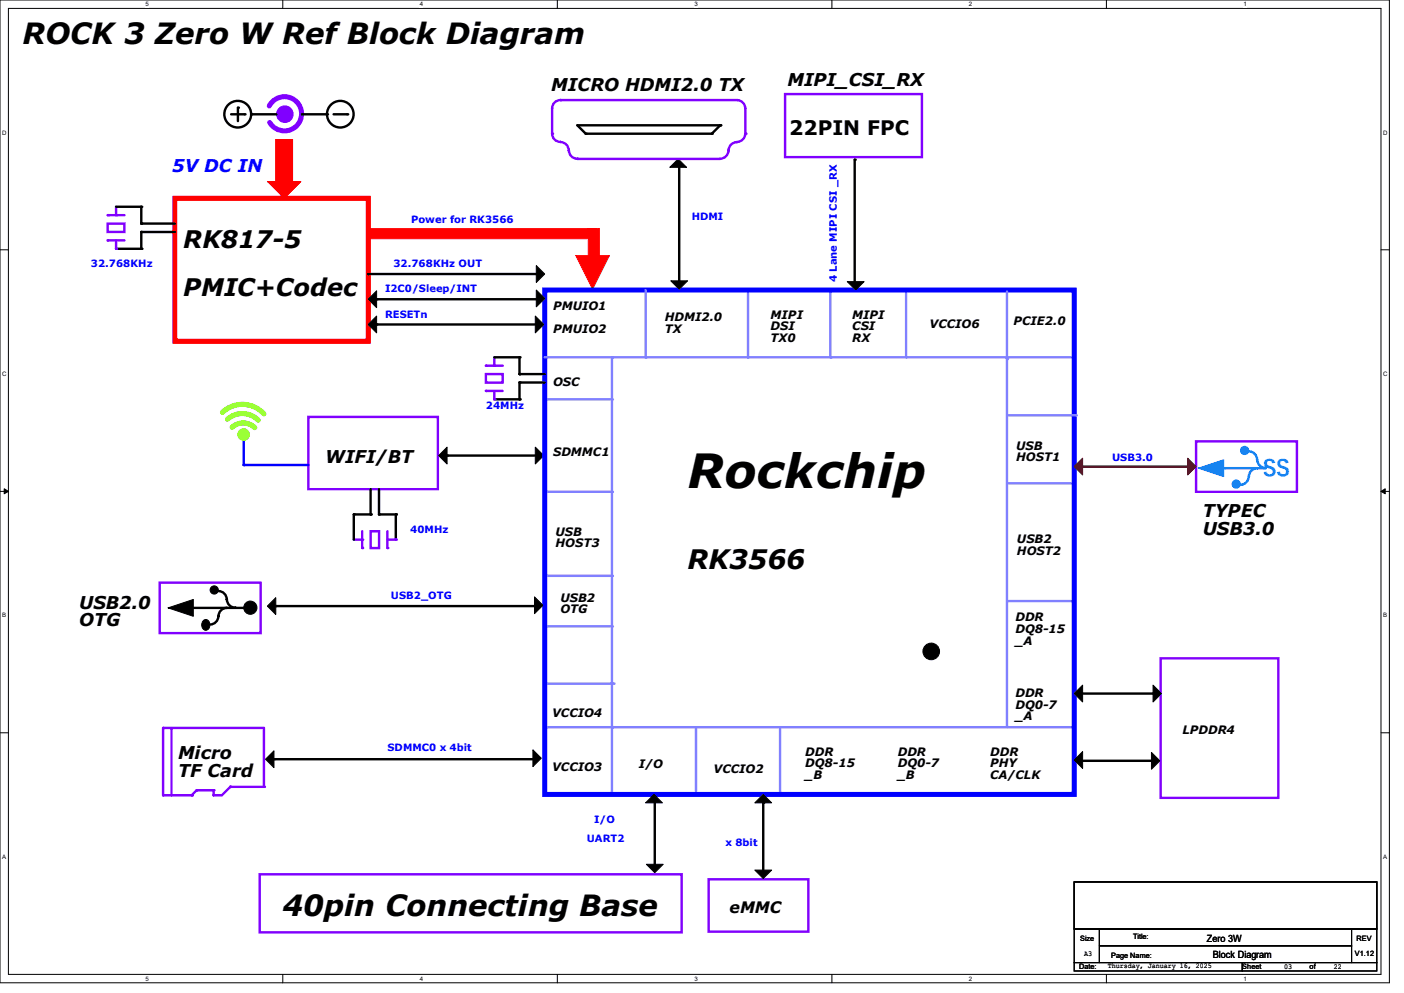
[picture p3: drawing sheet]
<svg xmlns="http://www.w3.org/2000/svg" width="297mm" height="210mm" viewBox="0 0 297 210" stroke-linecap="round" stroke-linejoin="round" font-family="sans-serif">
<path d="M0 0h293.9v207.9h-293.9zM1.8 1.8h290.3v204.3h-290.3z" fill="none" stroke="#000" stroke-width=".21"/>
<g fill="#fff">
<path d="M30.8 .2h.7v1.4h-.7z"/>
<path d="M30.8 206.2h.7v1.4h-.7z"/>
</g>
<path d="M59.8 0v1.8M59.8 206.1v1.8" fill="none" stroke="#000" stroke-width=".21"/>
<g fill="#fff">
<path d="M88.8 .2h.7v1.4h-.7z"/>
<path d="M88.8 206.2h.7v1.4h-.7z"/>
</g>
<path d="M117.9 0v1.8M117.9 206.1v1.8" fill="none" stroke="#000" stroke-width=".21"/>
<g fill="#fff">
<path d="M146.9 .2h.7v1.4h-.7z"/>
<path d="M146.9 206.2h.7v1.4h-.7z"/>
</g>
<path d="M176 0v1.8M176 206.1v1.8" fill="none" stroke="#000" stroke-width=".21"/>
<g fill="#fff">
<path d="M205 .2h.7v1.4h-.7z"/>
<path d="M205 206.2h.7v1.4h-.7z"/>
</g>
<path d="M234.1 0v1.8M234.1 206.1v1.8" fill="none" stroke="#000" stroke-width=".21"/>
<g fill="#fff">
<path d="M263.1 .2h.6v1.4h-.6z"/>
<path d="M263.1 206.2h.6v1.4h-.6z"/>
<path d="M.5 27.3h.9v1.4h-.9z"/>
<path d="M292.6 27.3h.9v1.4h-.9z"/>
<path d="M.5 78.4h.9v1.4h-.9z"/>
<path d="M292.6 78.4h.9v1.4h-.9z"/>
</g>
<path d="M0 52.8h1.8M292.1 52.8h1.8" fill="none" stroke="#000" stroke-width=".21"/>
<g fill="#fff">
<path d="M.5 129.5h.8v1.4h-.8z"/>
<path d="M292.6 129.5h.8v1.4h-.8z"/>
</g>
<path d="M0 103.9h1.8M292.1 103.9h1.8" fill="none" stroke="#000" stroke-width=".21"/>
<path d="M.9 103.4l.9 .5-.9 .5zM292.1 103.9l.9-.5v1z" fill="#000" stroke="#000" stroke-width=".21"/>
<g fill="#fff">
<path d="M.5 180.5h.8v1.4h-.8z"/>
<path d="M292.6 180.5h.8v1.4h-.8z"/>
</g>
<path d="M0 155h1.8M292.1 155h1.8" fill="none" stroke="#000" stroke-width=".21"/>
<path d="M48.7 166.4h7.1" fill="none" stroke="#8000ff" stroke-width=".51"/>
<circle cx="48.7" cy="166.4" r=".25" fill="#8000ff"/>
<path d="M48.7 166.4l-1.8 1.8" fill="none" stroke="#8000ff" stroke-width=".51"/>
<circle cx="48.7" cy="166.4" r=".25" fill="#8000ff"/>
<path d="M45.2 168.2h1.7" fill="none" stroke="#8000ff" stroke-width=".51"/>
<circle cx="45.2" cy="168.2" r=".25" fill="#8000ff"/>
<path d="M45.2 167.1v1.1" fill="none" stroke="#8000ff" stroke-width=".51"/>
<circle cx="45.2" cy="167.1" r=".25" fill="#8000ff"/>
<path d="M41.6 167.1h3.6" fill="none" stroke="#8000ff" stroke-width=".51"/>
<circle cx="41.6" cy="167.1" r=".25" fill="#8000ff"/>
<path d="M41.6 167.1l-1 1.1" fill="none" stroke="#8000ff" stroke-width=".51"/>
<circle cx="40.6" cy="168.2" r=".25" fill="#8000ff"/>
<path d="M34.5 168.2h6.1" fill="none" stroke="#8000ff" stroke-width=".51"/>
<circle cx="40.6" cy="168.2" r=".25" fill="#8000ff"/>
<path d="M34.5 154v14.2" fill="none" stroke="#8000ff" stroke-width=".51"/>
<circle cx="34.5" cy="168.2" r=".25" fill="#8000ff"/>
<path d="M55.8 154v12.4" fill="none" stroke="#8000ff" stroke-width=".51"/>
<circle cx="55.8" cy="166.4" r=".25" fill="#8000ff"/>
<path d="M34.5 154h21.3" fill="none" stroke="#8000ff" stroke-width=".51"/>
<circle cx="34.5" cy="154" r=".25" fill="#8000ff"/>
<path d="M36.3 154v14.2" fill="none" stroke="#8000ff" stroke-width=".51"/>
<circle cx="36.3" cy="168.2" r=".25" fill="#8000ff"/>
<g fill="none" stroke="#000" stroke-width=".51">
<path d="M48.9 24.2h2.8M50.3 22.8v2.8M53.2 24.2h5.3M63.8 24.2h5.4M70.6 24.2h2.8M37 49.1h-7.1v3.5h-5.3M58 160.6h55.1"/>
<circle cx="50.3" cy="24.2" r="2.83"/>
<circle cx="72" cy="24.2" r="2.82"/>
</g>
<g fill="#000">
<circle cx="50.3" cy="22.8" r=".25"/>
<circle cx="51.7" cy="24.2" r=".25"/>
<circle cx="53.2" cy="24.2" r=".25"/>
<circle cx="69.2" cy="24.2" r=".25"/>
<circle cx="73.4" cy="24.2" r=".25"/>
<circle cx="29.9" cy="52.6" r=".25"/>
<circle cx="29.9" cy="49.1" r=".25"/>
<circle cx="58" cy="160.6" r=".25"/>
</g>
<g fill="#000" stroke="#000" stroke-width=".21">
<path d="M58 158.8v3.5l-1.8-1.7z" fill-rule="evenodd"/>
<path d="M112.7 158.6l1.8 1.8-1.8 1.7z" fill-rule="evenodd"/>
</g>
<circle cx="60.3" cy="24.2" r="1.76" fill="#8000ff" stroke="#8000ff" stroke-width=".21"/>
<path d="M57 22.4a3.6 3.6 0 0 1 5.4-1.2 3.6 3.6 0 0 1 .2 5.6 3.6 3.6 0 0 1-5.6-.9" fill="none" stroke="#8000ff" stroke-width="1.1"/>
<path d="M37 42h40.9v30.2h-40.9z" fill="none" stroke="#f00" stroke-width="1.1"/>
<g fill="#f00" stroke="#f00" stroke-width=".21">
<path d="M78.1 48.3h48v2.2h-48z" fill-rule="evenodd"/>
<path d="M56.6 38.4h7.1l-3.6 3.6z" fill-rule="evenodd"/>
<path d="M58.3 29.5h3.6v8.9h-3.6z" fill-rule="evenodd"/>
</g>
<path d="M22.8 47.3h3.5v1.8h-3.5zM22.8 45.5h3.5" fill="none" stroke="#8000ff" stroke-width=".51"/>
<circle cx="22.8" cy="45.5" r=".25" fill="#8000ff"/>
<path d="M24.6 43.7v1.8" fill="none" stroke="#8000ff" stroke-width=".51"/>
<circle cx="24.6" cy="45.5" r=".25" fill="#8000ff"/>
<path d="M22.8 50.8h3.5" fill="none" stroke="#8000ff" stroke-width=".51"/>
<circle cx="22.8" cy="50.8" r=".25" fill="#8000ff"/>
<path d="M24.6 50.8v1.8" fill="none" stroke="#8000ff" stroke-width=".51"/>
<circle cx="24.6" cy="52.6" r=".25" fill="#8000ff"/>
<path d="M143.7 34.7v26.6M24.6 43.7h5.3v3.6h7.1" fill="none" stroke="#000" stroke-width=".51"/>
<g fill="#000">
<circle cx="143.7" cy="34.7" r=".25"/>
<circle cx="29.9" cy="47.3" r=".25"/>
<circle cx="29.9" cy="43.7" r=".25"/>
</g>
<path d="M65.2 88.2h27.4v15.3h-27.4zM245.5 139.2h24.9v29.5h-24.9zM149.9 186h21.1v11h-21.1z" fill="none" stroke="#8000ff" stroke-width=".51"/>
<g fill="#000" stroke="#000" stroke-width=".21">
<path d="M143.5 33.6l1.7 1.8h-3.5z" fill-rule="evenodd"/>
<path d="M94.6 94.6v3.5l-1.8-1.7z" fill-rule="evenodd"/>
<path d="M243.9 144.9l1.8 1.8-1.8 1.8z" fill-rule="evenodd"/>
</g>
<path d="M158.2 61.3v14.3" fill="none" stroke="#8080ff" stroke-width=".51"/>
<circle cx="158.2" cy="75.6" r=".25" fill="#8080ff"/>
<path d="M175.7 61.3v14.3" fill="none" stroke="#8080ff" stroke-width=".51"/>
<circle cx="175.7" cy="75.6" r=".25" fill="#8080ff"/>
<path d="M191.7 61.3v14.3" fill="none" stroke="#8080ff" stroke-width=".51"/>
<circle cx="191.7" cy="75.6" r=".25" fill="#8080ff"/>
<path d="M213 75.6h14.2" fill="none" stroke="#8080ff" stroke-width=".51"/>
<circle cx="227.2" cy="75.6" r=".25" fill="#8080ff"/>
<path d="M213 102.2h14.2" fill="none" stroke="#8080ff" stroke-width=".51"/>
<circle cx="227.2" cy="102.2" r=".25" fill="#8080ff"/>
<path d="M213 127.1h14.2" fill="none" stroke="#8080ff" stroke-width=".51"/>
<circle cx="227.2" cy="127.1" r=".25" fill="#8080ff"/>
<path d="M213 153.8h14.2" fill="none" stroke="#8080ff" stroke-width=".51"/>
<circle cx="227.2" cy="153.8" r=".25" fill="#8080ff"/>
<path d="M115.2 84.5h14.3" fill="none" stroke="#8080ff" stroke-width=".51"/>
<circle cx="129.5" cy="84.5" r=".25" fill="#8080ff"/>
<path d="M115.2 104h14.3" fill="none" stroke="#8080ff" stroke-width=".51"/>
<circle cx="129.5" cy="104" r=".25" fill="#8080ff"/>
<path d="M115.2 121.8h14.3" fill="none" stroke="#8080ff" stroke-width=".51"/>
<circle cx="129.5" cy="121.8" r=".25" fill="#8080ff"/>
<path d="M115.2 132.5h14.3" fill="none" stroke="#8080ff" stroke-width=".51"/>
<circle cx="129.5" cy="132.5" r=".25" fill="#8080ff"/>
<path d="M115.6 144.6h14.2" fill="none" stroke="#8080ff" stroke-width=".51"/>
<circle cx="129.8" cy="144.6" r=".25" fill="#8080ff"/>
<path d="M115.4 153.8h14.2" fill="none" stroke="#8080ff" stroke-width=".51"/>
<circle cx="129.6" cy="153.8" r=".25" fill="#8080ff"/>
<path d="M129.5 153.8v14.2" fill="none" stroke="#8080ff" stroke-width=".51"/>
<circle cx="129.5" cy="153.8" r=".25" fill="#8080ff"/>
<path d="M147.2 153.8v14.2" fill="none" stroke="#8080ff" stroke-width=".51"/>
<circle cx="147.2" cy="153.8" r=".25" fill="#8080ff"/>
<path d="M165 153.8v14.2" fill="none" stroke="#8080ff" stroke-width=".51"/>
<circle cx="165" cy="153.8" r=".25" fill="#8080ff"/>
<path d="M118.6 21.2a1.76 1.76 0 0 0-1.8 1.8v5.3" fill="none" stroke="#8000ff" stroke-width=".51"/>
<circle cx="116.8" cy="28.3" r=".25" fill="#8000ff"/>
<path d="M118.6 21.2h37.3" fill="none" stroke="#8000ff" stroke-width=".51"/>
<circle cx="118.6" cy="21.2" r=".25" fill="#8000ff"/>
<path d="M116.8 28.3a1.76 1.76 0 0 0 1.8 1.7 1.83 1.83 0 0 1 1.7 1.8M120.4 31.8a1.76 1.76 0 0 0 1.7 1.8M122.1 33.6h30.3" fill="none" stroke="#8000ff" stroke-width=".51"/>
<circle cx="122.1" cy="33.6" r=".25" fill="#8000ff"/>
<path d="M155.9 21.2a1.76 1.76 0 0 1 1.7 1.7M157.7 22.9v5.4" fill="none" stroke="#8000ff" stroke-width=".51"/>
<circle cx="157.7" cy="28.3" r=".25" fill="#8000ff"/>
<path d="M157.6 28.3a1.83 1.83 0 0 1-1.7 1.8 1.76 1.76 0 0 0-1.8 1.7 1.76 1.76 0 0 1-1.7 1.8" fill="none" stroke="#8000ff" stroke-width=".51"/>
<path d="M122.1 26.5h30.3l-1.8 1.8h-26.7zM94.6 96.4h18.6" fill="none" stroke="#000" stroke-width=".51"/>
<g fill="#000">
<circle cx="123.9" cy="28.3" r=".25"/>
<circle cx="150.6" cy="28.3" r=".25"/>
<circle cx="152.4" cy="26.5" r=".25"/>
<circle cx="94.6" cy="96.4" r=".25"/>
</g>
<path d="M121.8 54.1h7.1l-3.6 7.1z" fill-rule="evenodd" fill="#f00" stroke="#f00" stroke-width=".21"/>
<g fill="#000" stroke="#000" stroke-width=".21">
<path d="M113.2 94.6l1.8 1.8-1.8 1.7z" fill-rule="evenodd"/>
<circle cx="197" cy="137.8" r="1.76"/>
</g>
<path d="M115.2 61.3h112v106.7h-112z" fill="none" stroke="#00f" stroke-width="1.1"/>
<path d="M136.6 61.3v14.3" fill="none" stroke="#8080ff" stroke-width=".51"/>
<circle cx="136.6" cy="75.6" r=".25" fill="#8080ff"/>
<path d="M115.2 75.6h14.3M129.5 75.6h83.5v78.2h-83.5z" fill="none" stroke="#8080ff" stroke-width=".51"/>
<circle cx="129.5" cy="75.6" r=".25" fill="#8080ff"/>
<path d="M115.2 80.9h-5.3v3.6h-5.3" fill="none" stroke="#000" stroke-width=".51"/>
<g fill="#000">
<circle cx="109.9" cy="84.5" r=".25"/>
<circle cx="109.9" cy="80.9" r=".25"/>
</g>
<path d="M102.8 79.1h3.5v1.8h-3.5zM102.8 77.3h3.5" fill="none" stroke="#8000ff" stroke-width=".51"/>
<circle cx="102.8" cy="77.3" r=".25" fill="#8000ff"/>
<path d="M104.6 75.6v1.7" fill="none" stroke="#8000ff" stroke-width=".51"/>
<circle cx="104.6" cy="77.3" r=".25" fill="#8000ff"/>
<path d="M102.8 82.7h3.5" fill="none" stroke="#8000ff" stroke-width=".51"/>
<circle cx="102.8" cy="82.7" r=".25" fill="#8000ff"/>
<path d="M104.6 82.7v1.8" fill="none" stroke="#8000ff" stroke-width=".51"/>
<circle cx="104.6" cy="84.5" r=".25" fill="#8000ff"/>
<path d="M104.6 75.6h5.3v3.5h5.3" fill="none" stroke="#000" stroke-width=".51"/>
<g fill="#000">
<circle cx="109.9" cy="75.6" r=".25"/>
<circle cx="109.9" cy="79.1" r=".25"/>
</g>
<path d="M179.2 59.6h3.6l-1.8 1.7z" fill-rule="evenodd" fill="#000" stroke="#000" stroke-width=".21"/>
<path d="M253 93.3h21.4v10.7h-21.4z" fill="none" stroke="#8000ff" stroke-width=".51"/>
<g fill="#800000" stroke="#800000" stroke-width=".21">
<path d="M229 96.9v3.6l-1.8-1.8z" fill-rule="evenodd"/>
<path d="M251.2 96.9l1.8 1.8-1.8 1.8z" fill-rule="evenodd"/>
</g>
<path d="M227.8 98.7h23.6" fill="none" stroke="#800000" stroke-width=".51"/>
<circle cx="227.8" cy="98.7" r=".25" fill="#800000"/>
<path d="M77.9 58h35.6M79.7 63.3h33.8M79.7 68.6h34.6M227.9 146.7h16M161.5 169.8v14.2" fill="none" stroke="#000" stroke-width=".51"/>
<g fill="#000">
<circle cx="77.9" cy="58" r=".25"/>
<circle cx="79.7" cy="68.6" r=".25"/>
<circle cx="79.7" cy="63.3" r=".25"/>
<circle cx="243.9" cy="146.7" r=".25"/>
<circle cx="161.5" cy="169.8" r=".25"/>
</g>
<g fill="#000" stroke="#000" stroke-width=".21">
<path d="M113.5 56.2l1.7 1.8-1.7 1.7z" fill-rule="evenodd"/>
<path d="M77.9 63.3l1.8-1.8v3.6z" fill-rule="evenodd"/>
<path d="M77.9 68.6l1.8-1.8v3.6z" fill-rule="evenodd"/>
<path d="M113.2 66.8l1.8 1.8-1.8 1.8z" fill-rule="evenodd"/>
<path d="M113.5 61.3l1.7 1.8-1.7 1.8z" fill-rule="evenodd"/>
<path d="M141.9 59.4h3.6l-1.8 1.8z" fill-rule="evenodd"/>
<path d="M229 144.9v3.6l-1.8-1.8z" fill-rule="evenodd"/>
<path d="M138.3 168l1.8 1.8h-3.5z" fill-rule="evenodd"/>
<path d="M161.5 168l1.7 1.8h-3.5z" fill-rule="evenodd"/>
<path d="M159.7 184h3.5l-1.7 1.8z" fill-rule="evenodd"/>
</g>
<path d="M51.6 98.3h13.6" fill="none" stroke="#00f" stroke-width=".51"/>
<circle cx="51.6" cy="98.3" r=".25" fill="#00f"/>
<path d="M51.6 93v5.3" fill="none" stroke="#00f" stroke-width=".51"/>
<circle cx="51.6" cy="98.3" r=".25" fill="#00f"/>
<path d="M47.1 87.2a6.1 6.1 0 0 1 8.7 .3M48.1 88.7a4.7 4.7 0 0 1 6.5 .2M49.1 90.4a3.5 3.5 0 0 1 4.8 .1" fill="none" stroke="#80ff00" stroke-width="1.1"/>
<circle cx="51.5" cy="91.9" r="1.22" fill="#80ff00" stroke="#80ff00" stroke-width=".21"/>
<path d="M166.1 19.9h28.9v13.3h-28.9z" fill="none" stroke="#8000ff" stroke-width=".51"/>
<path d="M213 61.7v14.2" fill="none" stroke="#8080ff" stroke-width=".51"/>
<circle cx="213" cy="75.9" r=".25" fill="#8080ff"/>
<path d="M213.4 87.8h14.2" fill="none" stroke="#8080ff" stroke-width=".51"/>
<circle cx="227.6" cy="87.8" r=".25" fill="#8080ff"/>
<path d="M33.8 123.2h21.3v10.7h-21.3zM54.9 184.9h89.3v12.3h-89.3z" fill="none" stroke="#8000ff" stroke-width=".51"/>
<path d="M37.3 128.6h14.3M46.2 130.3a1.76 1.76 0 0 1-1.8 1.8M46.2 125a1.76 1.76 0 0 1 1.8 1.8M48 126.8a1.76 1.76 0 0 0 1.8 1.7M48 128.6a1.76 1.76 0 0 0-1.8 1.8v-.1M138.5 169.5v14.7" fill="none" stroke="#000" stroke-width=".51"/>
<g fill="#000">
<circle cx="37.3" cy="128.6" r=".25"/>
<circle cx="138.5" cy="169.5" r=".25"/>
</g>
<g fill="#000" stroke="#000" stroke-width=".21">
<path d="M35.6 128.6l5.3-1.8v3.5l-5.3-1.7h1.7z" fill-rule="evenodd"/>
<path d="M42.9 131.4a.86 .86 0 0 1 1.1-.2 .86 .86 0 0 1 .4 1 .9 .9 0 0 1-.9 1.1 .9 .9 0 0 1-.8-1.1z" fill-rule="evenodd"/>
<circle cx="45.3" cy="124.8" r=".87"/>
<circle cx="53" cy="128.5" r="1.4"/>
</g>
<g fill="#0080ff" stroke="#0080ff" stroke-width=".21">
<circle cx="263.3" cy="95.3" r=".87"/>
<circle cx="261.5" cy="102.4" r=".87"/>
</g>
<path d="M258.9 99h8.9M264.2 95.5a1.76 1.76 0 0 1 1.7 1.7M266 97.2a1.76 1.76 0 0 0 1.8 1.8M266 99a1.76 1.76 0 0 0-1.8 1.8M264.2 100.8a1.76 1.76 0 0 1-1.8 1.7" fill="none" stroke="#0080ff" stroke-width=".51"/>
<circle cx="258.9" cy="99" r=".25" fill="#0080ff"/>
<path d="M253.5 99l5.4-1.8v3.6l-5.4-1.8h1.8z" fill-rule="evenodd" fill="#0080ff" stroke="#0080ff" stroke-width=".21"/>
<path d="M180.8 33.8v26.7M80.2 103.5v5.3h3.5v5.3M58.3 128.2h55.2M227.6 160.9h16" fill="none" stroke="#000" stroke-width=".51"/>
<g fill="#000">
<circle cx="180.8" cy="33.8" r=".25"/>
<circle cx="80.2" cy="108.8" r=".25"/>
<circle cx="83.7" cy="108.8" r=".25"/>
<circle cx="58.3" cy="128.2" r=".25"/>
<circle cx="243.6" cy="160.9" r=".25"/>
</g>
<g fill="#000" stroke="#000" stroke-width=".21">
<path d="M56.6 128.2l1.7-1.8v3.6z" fill-rule="evenodd"/>
<path d="M113.1 126.2l1.8 1.8-1.8 1.8z" fill-rule="evenodd"/>
<path d="M229 159v3.5l-1.8-1.8z" fill-rule="evenodd"/>
<path d="M243.6 159.1l1.8 1.8-1.8 1.8z" fill-rule="evenodd"/>
<path d="M136.7 182.8h3.6l-1.8 1.8z" fill-rule="evenodd"/>
</g>
<path d="M124.5 48.3h2.3v6.3h-2.3z" fill-rule="evenodd" fill="#f00" stroke="#f00" stroke-width=".21"/>
<path d="M76.6 112.4v3.5M78.4 112.4h1.8v3.5h-1.8z" fill="none" stroke="#8000ff" stroke-width=".51"/>
<circle cx="76.6" cy="115.9" r=".25" fill="#8000ff"/>
<path d="M74.8 114.1h1.8" fill="none" stroke="#8000ff" stroke-width=".51"/>
<circle cx="76.6" cy="114.1" r=".25" fill="#8000ff"/>
<path d="M82 112.4v3.5" fill="none" stroke="#8000ff" stroke-width=".51"/>
<circle cx="82" cy="115.9" r=".25" fill="#8000ff"/>
<path d="M82 114.1h1.7" fill="none" stroke="#8000ff" stroke-width=".51"/>
<circle cx="83.7" cy="114.1" r=".25" fill="#8000ff"/>
<path d="M78.4 103.5v5.3h-3.6v5.3" fill="none" stroke="#000" stroke-width=".51"/>
<g fill="#000">
<circle cx="74.8" cy="108.8" r=".25"/>
<circle cx="78.4" cy="108.8" r=".25"/>
</g>
<path d="M227.2 186.5h64.1v10h-64.1zM227.2 196.5h5.4v7.1h-5.4zM232.6 196.5h53.3v3.5h-53.3zM285.9 196.5h5.4v7.1h-5.4zM227.2 203.6h35.6v1.8h-35.6zM232.6 200h53.3v3.6h-53.3zM262.8 203.6h28.5v1.8h-28.5z" fill="none" stroke="#000" stroke-width=".21"/>
<text font-size="9.9" x="145.5" y="103.3">Rockchip</text>
<g font-size="6.2">
<text x="4.8" y="9.2">ROCK 3 Zero W Ref Block Diagram</text>
<text x="59.7" y="193.8">40pin Connecting Base</text>
</g>
<text font-size="5.7" x="145.5" y="120.4">RK3566</text>
<g font-size="5.1">
<text x="38.8" y="52.4">RK817-5</text>
<text x="38.8" y="62.7">PMIC+Codec</text>
</g>
<text font-size="5.1" fill="#0080ff" x="267.3" y="100.5">SS</text>
<text font-size="4.2" x="167" y="28.6">22PIN FPC</text>
<g font-size="3.7">
<text x="116.6" y="19.2">MICRO HDMI2.0 TX</text>
<text x="166.6" y="18.3">MIPI_CSI_RX</text>
<text x="68.8" y="98">WIFI/BT</text>
<text x="254.4" y="109.3">TYPEC</text>
<text x="254.4" y="113.1">USB3.0</text>
<text x="16.7" y="128.7">USB2.0</text>
<text x="16.7" y="132.5">OTG</text>
<text x="37.7" y="160.5">Micro</text>
<text x="37.7" y="164.3">TF Card</text>
</g>
<text font-size="3.7" fill="#00f" x="36.4" y="36.3">5V DC IN</text>
<text font-size="3.3" x="154.3" y="193">eMMC</text>
<g font-size="2.5">
<text x="117" y="65.6">PMUIO1</text>
<text x="117" y="70.5">PMUIO2</text>
<text x="140.6" y="67.9">HDMI2.0</text>
<text x="140.6" y="70.4">TX</text>
<text x="163" y="67.4">MIPI</text>
<text x="163" y="69.8">DSI</text>
<text x="180.3" y="67.4">MIPI</text>
<text x="180.3" y="69.8">CSI</text>
<text x="196.6" y="69.3">VCCIO6</text>
<text x="214.4" y="68.8">PCIE2.0</text>
<text x="163" y="72.3">TX0</text>
<text x="180.3" y="72.3">RX</text>
<text x="117" y="81.6">OSC</text>
<text x="215" y="95.1">USB</text>
<text x="117" y="96.4">SDMMC1</text>
<text x="215" y="97.6">HOST1</text>
<text x="117.5" y="113.3">USB</text>
<text x="117.5" y="115.7">HOST3</text>
<text x="215.1" y="114.9">USB2</text>
<text x="215.1" y="117.3">HOST2</text>
<text x="118.6" y="127.3">USB2</text>
<text x="118.6" y="129.8">OTG</text>
<text x="214.8" y="131.4">DDR</text>
<text x="214.8" y="133.9">DQ8-15</text>
<text x="214.8" y="136.3">_A</text>
<text x="214.8" y="147.4">DDR</text>
<text x="214.8" y="149.9">DQ0-7</text>
<text x="116.8" y="151.7">VCCIO4</text>
<text x="214.8" y="152.3">_A</text>
<text x="250.1" y="155.2">LPDDR4</text>
<text x="170.3" y="159.9">DDR</text>
<text x="189.9" y="159.9">DDR</text>
<text x="209.5" y="159.9">DDR</text>
<text x="116.8" y="163.1">VCCIO3</text>
<text x="135.1" y="162.3">I/O</text>
<text x="151" y="163.6">VCCIO2</text>
<text x="170.3" y="162.3">DQ8-15</text>
<text x="170.3" y="164.8">_B</text>
<text x="189.9" y="162.3">DQ0-7</text>
<text x="189.9" y="164.8">_B</text>
<text x="209.5" y="162.3">PHY</text>
<text x="209.5" y="164.8">CA/CLK</text>
</g>
<g font-size="2.1" fill="#00f">
<text x="87" y="47.1">Power for RK3566</text>
<text x="146.3" y="46.6">HDMI</text>
<text x="19.2" y="56.5">32.768KHz</text>
<text x="83.2" y="56.5">32.768KHz OUT</text>
<text x="177" y="59.7" transform="rotate(-90 177 59.7)">4 Lane MIPI CSI _RX</text>
<text x="81.4" y="61.8">I2C0/Sleep/INT</text>
<text x="81.4" y="67.2">RESETn</text>
<text x="102.8" y="86.6">24MHz</text>
<text x="235.2" y="97.6">USB3.0</text>
<text x="86.8" y="112.7">40MHz</text>
<text x="82.7" y="126.7">USB2_OTG</text>
<text x="82" y="158.7">SDMMC0 x 4bit</text>
<text x="124.1" y="178.1">UART2</text>
<text x="125.7" y="174">I/O</text>
<text x="153.5" y="179">x 8bit</text>
</g>
<g font-size="2.1">
<text x="255.3" y="199.1">Zero 3W</text>
<text x="256.6" y="202.5">Block Diagram</text>
</g>
<g font-size="1.6">
<text x="228.5" y="199">Size</text>
<text x="229.4" y="202.1">A3</text>
<text x="235" y="202.5">Page Name:</text>
<text x="239.7" y="198.6">Title:</text>
<text x="286.6" y="202.2">V1.12</text>
<text x="287" y="199">REV</text>
<text x="228.3" y="205">Date:</text>
<text x="234.4" y="204.8">Thursday, January 16, 2025</text>
<text x="262.8" y="205">Sheet</text>
<text x="271.7" y="205">03</text>
<text x="277" y="205">of</text>
<text x="282.1" y="205">22</text>
</g>
<g font-size="1.3">
<text x="30.8" y="1.3">5</text>
<text x="88.8" y="1.3">4</text>
<text x="146.9" y="1.3">3</text>
<text x="205" y="1.3">2</text>
<text x="263.1" y="1.3">1</text>
<text x=".5" y="28.4">D</text>
<text x="292.6" y="28.4">D</text>
<text x=".5" y="79.5">C</text>
<text x="292.6" y="79.5">C</text>
<text x=".5" y="130.6">B</text>
<text x="292.6" y="130.6">B</text>
<text x=".5" y="181.7">A</text>
<text x="292.6" y="181.7">A</text>
<text x="30.8" y="207.4">5</text>
<text x="88.8" y="207.4">4</text>
<text x="146.9" y="207.4">3</text>
<text x="205" y="207.4">2</text>
<text x="263.1" y="207.4">1</text>
</g>
</svg>
